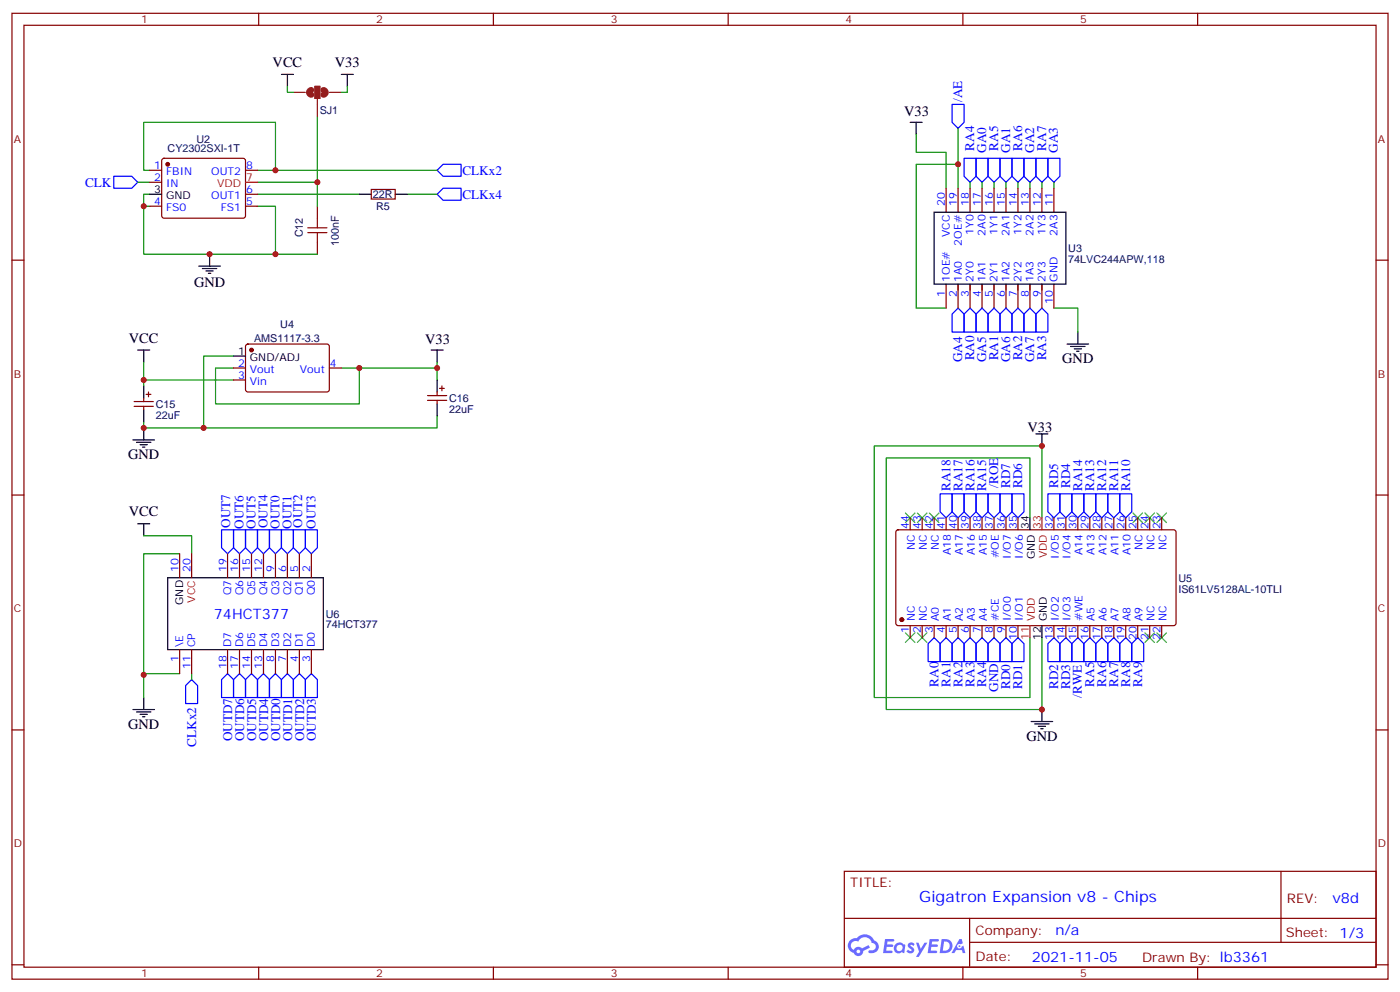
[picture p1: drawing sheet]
<svg xmlns="http://www.w3.org/2000/svg" width="412mm" height="292mm" viewBox="0 0 412 292" stroke-linecap="round" stroke-linejoin="round" font-family="sans-serif">
<g fill="none" stroke="#870000" stroke-width=".35">
<path d="M3.5 3.9h405.4v284.4h-405.4zM7.1 7.4h398.2v277.3h-398.2zM76.2 3.9v3.5M145.3 3.9v3.5M214.5 3.9v3.5M283.6 3.9v3.5M352.8 3.9v3.5M3.5 76.6h3.6M405.3 76.6h3.6M3.5 145.7h3.6M405.3 145.7h3.6M3.5 214.9h3.6"/>
<path d="M405.3 214.9h3.6M248.7 256.5h156.6v28.2h-156.6zM377.3 256.5v20.9M248.7 270.4h156.5M285.6 277.4h119.6M285.6 270.4v14.1M3.5 284h3.6M76.2 284.7v3.6M145.3 284.7v3.6M214.5 284.7v3.6M283.6 284.7v3.6M352.8 284.7v3.6"/>
<path d="M405.3 284h3.6"/>
</g>
<g fill="#5487ff">
<path d="M267.7 277.7a1.22 1.22 0 0 1 1.7 .2l-.4 .6a.47 .47 0 0 0-.3-.4 .47 .47 0 0 0-.5 .2l.1 .2a1.14 1.14 0 0 1 .8 1.8 1.14 1.14 0 0 1-1.9 0l-.2-.2 .5-.6 .7 .5a.29 .29 0 0 0 .3-.3 .29 .29 0 0 0-.2-.3 1.04 1.04 0 0 1-.6-1.7z"/>
<path d="M260.7 276.4h2.4l.3 .2-.2 .5-1.8 .1-.1 .8h1.5l.3 .4-.3 .4h-1.6l-.2 1.1h1.7l.2 .3-.2 .3-2.6 .1z"/>
<path d="M273.8 276.4h2.4l.3 .2-.1 .5-1.8 .1-.2 .8h1.6l.3 .4-.4 .4h-1.6l-.1 1.1h1.7l.2 .3-.2 .3-2.6 .1z"/>
<path d="M282.6 276.4h.7l.3 1.3-.6 .3a.69 .69 0 0 0-1 .3 .69 .69 0 0 0 .4 .9 .69 .69 0 0 0 .9-.6l.5-.2 .6 2.2h-.8l-.2-.9h-1.8l-.5 .9h-.8z"/>
<path d="M269.8 277.5h.8l.6 1.8 1.1-1.8h.9l-2.6 4.2h-.8l.9-1.5z"/>
<path d="M277.4 276.4l-.6 4.2h1.3a2.11 2.11 0 0 0 2.5-2.1 2.11 2.11 0 0 0-2.5-2.1zM278.1 277.2a1.39 1.39 0 0 1 1.7 1.4 1.39 1.39 0 0 1-1.8 1.3h-.3z"/>
<path d="M263.7 278.1a1.54 1.54 0 0 0-.1 2.1 1.54 1.54 0 0 0 2.2 .1l.6 .3 .3-2.3-.2-.3h-.4a1.49 1.49 0 0 0-2.4 .1zM264 279.1a.94 .94 0 0 1 1.8 0 .94 .94 0 0 1-1.8 0z"/>
<path d="M250.4 276.8a2.18 2.18 0 0 0 1.1 3.7 1.44 1.44 0 0 0 1.6 .9 1.44 1.44 0 0 0 1.2-1.4l2-1-.5-.8-1.9 1a1.47 1.47 0 0 0-2.4 .4 1.39 1.39 0 0 1-.7-1.9 1.39 1.39 0 0 1 2-.5 2.12 2.12 0 0 1 2.2-1.3 2.12 2.12 0 0 1 1.9 1.7 1.14 1.14 0 0 1 1.1 1.4 1.14 1.14 0 0 1-1.7 .7 .43 .43 0 0 0-.5 .4 .43 .43 0 0 0 .4 .5 1.98 1.98 0 0 0 2.5-1.2 1.98 1.98 0 0 0-1.2-2.6 3.1 3.1 0 0 0-5.3-.6l-.9 .1zM252.3 280.1a.55 .55 0 0 1 1.1 0 .55 .55 0 0 1-1.1 0z"/>
<circle cx="282.6" cy="278.5" r=".26"/>
</g>
<g fill="none" stroke="#000" stroke-width=".35">
<path d="M100.5 21.9h3.6M102.3 21.9v3.5M268.1 36h3.5M269.9 36v3.5M44.1 57.2h3.5M58.6 78.4h6.3M59.6 79.1h4.3M60.7 79.8h2.1M61.7 74.8v3.6M61.4 80.5h.7M317.5 97.8v3.5M40.6 103h3.5"/>
<path d="M42.3 103v3.6M127 103h3.5M128.8 103v3.6M314.3 101.3h6.4M315.4 102h4.2M316.4 102.7h2.2M317.1 103.4h.8M39.2 129.5h6.3M40.2 130.2h4.2M41.3 130.9h2.1M42 131.6h.7M42.3 126v3.5"/>
<path d="M305.2 127.7h3.5M306.9 127.7v3.6M40.6 154.2h3.5M42.3 154.2v3.5M39.2 208.9h6.3M40.2 209.6h4.2M41.3 210.3h2.1M42 211h.7M42.3 205.4v3.5M303.7 212.4h6.4M304.8 213.1h4.2M305.9 213.8h2.1"/>
<path d="M306.6 214.5h.7M306.9 208.9v3.5"/>
</g>
<g fill="none" stroke="#008700" stroke-width=".35">
<path d="M93.5 34.3v19.4h-17.7M269.9 39.5v5.3h8.8v10.6M282.2 37.8v17.6M40.6 53.7h3.5M44.1 50.1h-1.8v-14.1h38.8v14.1h-5.3M44.1 57.2h-1.8v3.5h1.8M75.8 57.2h30M81.1 50.1h47.7M119.9 57.2h8.9M282.2 48.4h-12.3v42.3h8.8M285.8 53.7v1.7M289.3 53.7v1.7"/>
<path d="M292.8 53.7v1.7M296.3 53.7v1.7M299.9 53.7v1.7M303.4 53.7v1.7M306.9 53.7v1.7M310.4 53.7v1.7M42.3 60.7v14.1h38.8v-14.1h-5.3M282.2 83.6v1.8M285.8 83.6v1.8M289.3 83.6v1.8M292.8 83.6v1.8M296.3 83.6v1.8"/>
<path d="M299.9 83.6v1.8M303.4 83.6v1.8M306.9 83.6v1.8M310.4 90.7h7.1v7.1M42.3 106.6v5.3h26.5M42.3 111.9v1.7M68.8 104.8h-8.8v21.2M68.8 108.3h-5.3v10.6h42.3v-10.6M100.5 108.3h28.3M128.8 106.6v5.3M128.8 122.4v3.6h-86.5v-1.8M42.3 157.7h14.1v5.3"/>
<path d="M303.4 152.4v-17.6h-42.3v74.1h45.8v-21.2M306.9 152.4v-21.1h-49.4v74.1h45.9v-17.7M52.9 163h-10.6v35.6M52.9 198.3h-10.6v7.1M56.4 198.3v1.8"/>
</g>
<g fill="none" stroke="#00f" stroke-width=".35">
<path d="M280.5 30.7h3.5v5.3l-1.8 1.8-1.7-1.8zM33.5 51.9h5.3l1.8 1.8-1.8 1.7h-5.3zM128.8 50.1l1.7-1.7h5.3v3.5h-5.3zM128.8 57.2l1.7-1.8h5.3v3.5h-5.3zM284 46.6h3.5v5.3l-1.7 1.8-1.8-1.8zM287.5 46.6h3.5v5.3l-1.7 1.8-1.8-1.8zM291 46.6h3.6v5.3l-1.8 1.8-1.8-1.8zM294.6 46.6h3.5v5.3l-1.8 1.8-1.7-1.8zM298.1 46.6h3.5v5.3l-1.7 1.8-1.8-1.8zM301.6 46.6h3.6v5.3l-1.8 1.8-1.8-1.8zM305.2 46.6h3.5v5.3l-1.8 1.8-1.7-1.8zM308.7 46.6h3.5v5.3l-1.8 1.8-1.7-1.8z"/>
<path d="M282.2 90.7l1.8 1.8v5.3h-3.5v-5.3zM285.8 90.7l1.7 1.8v5.3h-3.5v-5.3zM287.5 92.5l1.8-1.8 1.7 1.8v5.3h-3.5zM292.8 90.7l1.8 1.8v5.3h-3.6v-5.3zM294.6 92.5l1.7-1.8 1.8 1.8v5.3h-3.5zM299.9 90.7l1.7 1.8v5.3h-3.5v-5.3zM303.4 90.7l1.8 1.8v5.3h-3.6v-5.3zM306.9 90.7l1.8 1.8v5.3h-3.5v-5.3zM65.3 156h3.5v5.3l-1.8 1.7-1.7-1.7zM68.8 156h3.5v5.3l-1.7 1.7-1.8-1.7zM72.3 156h3.5v5.3l-1.7 1.7-1.8-1.7zM75.8 156h3.6v5.3l-1.8 1.7-1.8-1.7z"/>
<path d="M79.4 156h3.5v5.3l-1.8 1.7-1.7-1.7zM82.9 156h3.5v5.3l-1.7 1.7-1.8-1.7zM86.4 156h3.6v5.3l-1.8 1.7-1.8-1.7zM90 156h3.5v5.3l-1.8 1.7-1.7-1.7zM276.9 145.4h3.6v5.3l-1.8 1.7-1.8-1.7zM280.5 145.4h3.5v5.3l-1.8 1.7-1.7-1.7zM284 145.4h3.5v5.3l-1.7 1.7-1.8-1.7zM287.5 145.4h3.5v5.3l-1.7 1.7-1.8-1.7zM291 145.4h3.6v5.3l-1.8 1.7-1.8-1.7zM294.6 145.4h3.5v5.3l-1.8 1.7-1.7-1.7zM298.1 145.4h3.5v5.3l-1.7 1.7-1.8-1.7zM308.7 145.4h3.5v5.3l-1.8 1.7-1.7-1.7z"/>
<path d="M312.2 145.4h3.5v5.3l-1.7 1.7-1.8-1.7zM315.7 145.4h3.6v5.3l-1.8 1.7-1.8-1.7zM319.3 145.4h3.5v5.3l-1.8 1.7-1.7-1.7zM322.8 145.4h3.5v5.3l-1.7 1.7-1.8-1.7zM326.3 145.4h3.5v5.3l-1.7 1.7-1.8-1.7zM329.8 145.4h3.6v5.3l-1.8 1.7-1.8-1.7zM67 198.3l1.8 1.8v5.3h-3.5v-5.3zM70.6 198.3l1.7 1.8v5.3h-3.5v-5.3zM74.1 198.3l1.7 1.8v5.3h-3.5v-5.3zM77.6 198.3l1.8 1.8v5.3h-3.6v-5.3zM81.1 198.3l1.8 1.8v5.3h-3.5v-5.3zM84.7 198.3l1.7 1.8v5.3h-3.5v-5.3z"/>
<path d="M88.2 198.3l1.8 1.8v5.3h-3.6v-5.3zM91.7 198.3l1.8 1.8v5.3h-3.5v-5.3zM275.2 187.7l1.7 1.8v5.3h-3.5v-5.3zM278.7 187.7l1.8 1.8v5.3h-3.6v-5.3zM282.2 187.7l1.8 1.8v5.3h-3.5v-5.3zM285.8 187.7l1.7 1.8v5.3h-3.5v-5.3zM287.5 189.5l1.8-1.8 1.7 1.8v5.3h-3.5zM292.8 187.7l1.8 1.8v5.3h-3.6v-5.3zM294.6 189.5l1.7-1.8 1.8 1.8v5.3h-3.5zM299.9 187.7l1.7 1.8v5.3h-3.5v-5.3zM310.4 187.7l1.8 1.8v5.3h-3.5v-5.3zM314 187.7l1.7 1.8v5.3h-3.5v-5.3z"/>
<path d="M317.5 187.7l1.8 1.8v5.3h-3.6v-5.3zM319.3 189.5l1.7-1.8 1.8 1.8v5.3h-3.5zM324.6 187.7l1.7 1.8v5.3h-3.5v-5.3zM328.1 187.7l1.7 1.8v5.3h-3.5v-5.3zM331.6 187.7l1.8 1.8v5.3h-3.6v-5.3zM333.4 189.5l1.7-1.8 1.8 1.8v5.3h-3.5zM56.4 200.1l1.8 1.7v5.3h-3.5v-5.3z"/>
</g>
<g fill="none" stroke="#3c3" stroke-width=".35">
<path d="M266.7 151l2.8 2.8M269.5 151l-2.8 2.8M270.2 151l2.8 2.8M273 151l-2.8 2.8M273.8 151l2.8 2.8M276.6 151l-2.8 2.8M333.7 151l2.8 2.8M336.5 151l-2.8 2.8M337.3 151l2.8 2.8M340.1 151l-2.8 2.8M340.8 151l2.8 2.8M343.6 151l-2.8 2.8"/>
<path d="M266.7 186.3l2.8 2.8M269.5 186.3l-2.8 2.8M270.2 186.3l2.8 2.8M273 186.3l-2.8 2.8M337.3 186.3l2.8 2.8M340.1 186.3l-2.8 2.8M340.8 186.3l2.8 2.8M343.6 186.3l-2.8 2.8"/>
</g>
<path d="M44.1 50.1h3.5M44.1 53.7h3.5M47.9 46.8l.4-.2h23.3l.5 .2 .2 .5v16.5l-.7 .4h-23.5l-.5-.7v-16.2zM72.3 50.1h3.5M72.3 57.2h3.5M44.1 60.7h3.5M72.3 60.7h3.5" fill="none" stroke="#870000" stroke-width=".35"/>
<circle cx="49.4" cy="48.4" r=".53" fill="#870000" stroke="#870000" stroke-width=".35"/>
<path d="M72.3 53.7h3.5" fill="none" stroke="#f00" stroke-width=".35"/>
<path d="M49.4 170.1h45.8v21.1h-45.8z" fill="#fff" stroke="#000" stroke-width=".35"/>
<g fill="none" stroke="#870000" stroke-width=".35">
<path d="M109.4 55.8h7v2.8h-7zM278.7 55.4v7.1M282.2 55.4v7.1M285.8 55.4v7.1M289.3 55.4v7.1M292.8 55.4v7.1M296.3 55.4v7.1M299.9 55.4v7.1M303.4 55.4v7.1M306.9 55.4v7.1M310.4 55.4v7.1M93.5 60.7v3.5"/>
<path d="M93.5 71.3v3.5M278.7 83.6v7.1M282.2 83.6v7.1M285.8 83.6v7.1M289.3 83.6v7.1M292.8 83.6v7.1M296.3 83.6v7.1M299.9 83.6v7.1M303.4 83.6v7.1M306.9 83.6v7.1M310.4 83.6v7.1M39.5 118.2h5.7"/>
<path d="M39.5 119.6h5.7M42.3 117.2v1M42.3 119.6v1.1M43 116.1h1.4M43.7 115.4v1.4M68.8 108.3h3.5M68.8 111.9h3.5M72.6 101.5l.4-.2h23.6l.4 .7-.1 13-.6 .4-23.5-.1-.5-.6v-12.7zM97 108.3h3.5M125.9 116.5h5.7M125.9 117.9h5.7M128.8 115.4v1.1"/>
<path d="M128.8 117.9v1M129.5 114.3h1.4M130.2 113.6v1.4M264.1 156.2l.5-.2h81.4l.4 .7v27.1l-.7 .4-81.4-.1-.4-.6v-26.8zM268.1 152.4v3.6M271.6 152.4v3.6M275.2 152.4v3.6M278.7 152.4v3.6M282.2 152.4v3.6M285.8 152.4v3.6M289.3 152.4v3.6M292.8 152.4v3.6"/>
<path d="M296.3 152.4v3.6M299.9 152.4v3.6M310.4 152.4v3.6M314 152.4v3.6M317.5 152.4v3.6M321 152.4v3.6M324.6 152.4v3.6M328.1 152.4v3.6M331.6 152.4v3.6M335.1 152.4v3.6M338.7 152.4v3.6M342.2 152.4v3.6"/>
<path d="M52.9 163v7.1M56.4 163v7.1M67 163v7.1M70.6 163v7.1M74.1 163v7.1M77.6 163v7.1M81.1 163v7.1M84.7 163v7.1M88.2 163v7.1M91.7 163v7.1M52.9 191.2v7.1M56.4 191.2v7.1"/>
<path d="M67 191.2v7.1M70.6 191.2v7.1M74.1 191.2v7.1M77.6 191.2v7.1M81.1 191.2v7.1M84.7 191.2v7.1M88.2 191.2v7.1M91.7 191.2v7.1M268.1 184.2v3.5M271.6 184.2v3.5M275.2 184.2v3.5M278.7 184.2v3.5"/>
<path d="M282.2 184.2v3.5M285.8 184.2v3.5M289.3 184.2v3.5M292.8 184.2v3.5M296.3 184.2v3.5M299.9 184.2v3.5M310.4 184.2v3.5M314 184.2v3.5M317.5 184.2v3.5M321 184.2v3.5M324.6 184.2v3.5M328.1 184.2v3.5"/>
<path d="M331.6 184.2v3.5M335.1 184.2v3.5M338.7 184.2v3.5M342.2 184.2v3.5"/>
</g>
<path d="M82.9 21.9h3.5M84.7 21.9v3.5M105.8 57.2h3.6M116.4 57.2h3.5M275.2 62.5h38.8v21.1h-38.8zM42.3 113.6v3.6M68.8 104.8h3.5M128.8 111.9v3.5M128.8 118.9v3.5M42.3 120.7v3.5M303.4 152.4v3.6M306.9 184.2v3.5" fill="none" stroke="#000" stroke-width=".35"/>
<g fill="#870000" stroke="#870000" stroke-width=".35">
<circle cx="265.6" cy="182.4" r=".53"/>
<circle cx="74.1" cy="103" r=".53"/>
</g>
<path d="M306.9 152.4v3.6M303.4 184.2v3.5" fill="none" stroke="#f00" stroke-width=".35"/>
<path d="M90.7 67.1h5.6M90.7 68.5h5.6M93.5 64.2v2.9M93.5 68.5v2.8" fill="none" stroke="#a10000" stroke-width=".35"/>
<path d="M84.7 25.4v1.8h1.7M102.3 25.4v1.8h-1.8M93.5 53.7v7M81.1 74.8h12.4" fill="none" stroke="#008700" stroke-width=".35"/>
<path d="M91.7 26.5a.71 .71 0 0 0-.7 .7 .71 .71 0 0 0 .7 .7M95.2 26.5a.71 .71 0 0 1 .8 .7 .71 .71 0 0 1-.8 .7" fill="none" stroke="#8c2424" stroke-width="1.8"/>
<path d="M86.4 27.2h3.6M92.8 25.4h1.4v3.6h-1.4zM93.5 29v5.3M97 27.2h3.5" fill="none" stroke="#8c2424" stroke-width=".35"/>
<path d="M92.8 25.4h1.4v3.6h-1.4z" fill="#8c2424" stroke="#8c2424" stroke-width=".35"/>
<g fill="#c00">
<circle cx="42.3" cy="60.7" r=".88"/>
<circle cx="306.9" cy="131.3" r=".88"/>
<circle cx="306.9" cy="208.9" r=".88"/>
<circle cx="282.2" cy="48.4" r=".88"/>
<circle cx="42.3" cy="198.6" r=".88"/>
<circle cx="60" cy="126" r=".88"/>
<circle cx="105.8" cy="108.3" r=".88"/>
<circle cx="42.3" cy="126" r=".88"/>
<circle cx="42.3" cy="111.9" r=".88"/>
<circle cx="128.8" cy="108.3" r=".88"/>
<circle cx="81.1" cy="50.1" r=".88"/>
<circle cx="61.7" cy="74.8" r=".88"/>
<circle cx="81.1" cy="74.8" r=".88"/>
<circle cx="93.5" cy="53.7" r=".88"/>
</g>
<text font-size="4.6" fill="#00f" x="270.8" y="265.5">Gigatron Expansion v8 - Chips</text>
<g font-size="4.2">
<text x="80.3" y="19.8">VCC</text>
<text x="98.7" y="19.8">V33</text>
<text x="266.3" y="34.3">V33</text>
<text x="57.1" y="84.4">GND</text>
<text x="38" y="101">VCC</text>
<text x="125.2" y="101.3">V33</text>
<text x="312.9" y="106.9">GND</text>
<text x="302.7" y="127">V33</text>
<text x="37.7" y="135.1">GND</text>
<text x="38" y="152">VCC</text>
<text x="37.7" y="214.5">GND</text>
<text x="302.3" y="218.1">GND</text>
</g>
<g font-size="4.2" fill="#00f">
<text x="63" y="182.4">74HCT377</text>
<text x="392.5" y="265.8">v8d</text>
<text x="310.9" y="275.3">n/a</text>
<text x="304" y="283.1">2021-11-05</text>
</g>
<g font-size="3.9" fill="#00f">
<text x="283.4" y="30" transform="rotate(-90 283.4 30)">/AE</text>
<text x="287" y="44.4" transform="rotate(-90 287 44.4)">RA4</text>
<text x="290.5" y="45" transform="rotate(-90 290.5 45)">GA0</text>
<text x="294" y="44.4" transform="rotate(-90 294 44.4)">RA5</text>
<text x="297.5" y="45" transform="rotate(-90 297.5 45)">GA1</text>
<text x="301.1" y="44.4" transform="rotate(-90 301.1 44.4)">RA6</text>
<text x="304.6" y="45" transform="rotate(-90 304.6 45)">GA2</text>
<text x="308.1" y="44.4" transform="rotate(-90 308.1 44.4)">RA7</text>
<text x="311.7" y="45" transform="rotate(-90 311.7 45)">GA3</text>
<text x="136.2" y="51.4">CLKx2</text>
<text x="25.1" y="54.9">CLK</text>
<text x="136.2" y="58.4">CLKx4</text>
<text x="283.4" y="106.7" transform="rotate(-90 283.4 106.7)">GA4</text>
<text x="287" y="106.1" transform="rotate(-90 287 106.1)">RA0</text>
<text x="290.5" y="106.7" transform="rotate(-90 290.5 106.7)">GA5</text>
<text x="294" y="106.1" transform="rotate(-90 294 106.1)">RA1</text>
<text x="297.5" y="106.7" transform="rotate(-90 297.5 106.7)">GA6</text>
<text x="301.1" y="106.1" transform="rotate(-90 301.1 106.1)">RA2</text>
<text x="304.6" y="106.7" transform="rotate(-90 304.6 106.7)">GA7</text>
<text x="308.1" y="106.1" transform="rotate(-90 308.1 106.1)">RA3</text>
<text x="294.1" y="143.6" transform="rotate(-90 294.1 143.6)">/ROE</text>
<text x="297.6" y="143.6" transform="rotate(-90 297.6 143.6)">RD7</text>
<text x="301.1" y="143.6" transform="rotate(-90 301.1 143.6)">RD6</text>
<text x="311.7" y="143.6" transform="rotate(-90 311.7 143.6)">RD5</text>
<text x="315.2" y="143.6" transform="rotate(-90 315.2 143.6)">RD4</text>
<text x="280" y="144.6" transform="rotate(-90 280 144.6)">RA18</text>
<text x="283.5" y="144.6" transform="rotate(-90 283.5 144.6)">RA17</text>
<text x="287" y="144.6" transform="rotate(-90 287 144.6)">RA16</text>
<text x="290.5" y="144.6" transform="rotate(-90 290.5 144.6)">RA15</text>
<text x="318.8" y="144.6" transform="rotate(-90 318.8 144.6)">RA14</text>
<text x="322.3" y="144.6" transform="rotate(-90 322.3 144.6)">RA13</text>
<text x="325.8" y="144.6" transform="rotate(-90 325.8 144.6)">RA12</text>
<text x="329.3" y="144.6" transform="rotate(-90 329.3 144.6)">RA11</text>
<text x="332.9" y="144.6" transform="rotate(-90 332.9 144.6)">RA10</text>
<text x="67.8" y="155.4" transform="rotate(-90 67.8 155.4)">OUT7</text>
<text x="71.8" y="155.7" transform="rotate(-90 71.8 155.7)">OUT6</text>
<text x="75.3" y="155.7" transform="rotate(-90 75.3 155.7)">OUT5</text>
<text x="78.8" y="155.5" transform="rotate(-90 78.8 155.5)">OUT4</text>
<text x="82.3" y="155.7" transform="rotate(-90 82.3 155.7)">OUT0</text>
<text x="85.9" y="155.7" transform="rotate(-90 85.9 155.7)">OUT1</text>
<text x="89" y="155.4" transform="rotate(-90 89 155.4)">OUT2</text>
<text x="92.9" y="155.7" transform="rotate(-90 92.9 155.7)">OUT3</text>
<text x="276.4" y="202.2" transform="rotate(-90 276.4 202.2)">RA0</text>
<text x="280" y="202.2" transform="rotate(-90 280 202.2)">RA1</text>
<text x="283.5" y="202.2" transform="rotate(-90 283.5 202.2)">RA2</text>
<text x="287" y="202.2" transform="rotate(-90 287 202.2)">RA3</text>
<text x="290.5" y="202.2" transform="rotate(-90 290.5 202.2)">RA4</text>
<text x="294" y="203.6" transform="rotate(-90 294 203.6)">GND</text>
<text x="297.6" y="202.8" transform="rotate(-90 297.6 202.8)">RD0</text>
<text x="301.1" y="202.8" transform="rotate(-90 301.1 202.8)">RD1</text>
<text x="311.7" y="202.8" transform="rotate(-90 311.7 202.8)">RD2</text>
<text x="315.2" y="202.8" transform="rotate(-90 315.2 202.8)">RD3</text>
<text x="322.3" y="202.2" transform="rotate(-90 322.3 202.2)">RA5</text>
<text x="325.8" y="202.2" transform="rotate(-90 325.8 202.2)">RA6</text>
<text x="329.3" y="202.2" transform="rotate(-90 329.3 202.2)">RA7</text>
<text x="332.9" y="202.2" transform="rotate(-90 332.9 202.2)">RA8</text>
<text x="336.4" y="202.2" transform="rotate(-90 336.4 202.2)">RA9</text>
<text x="318.7" y="205.4" transform="rotate(-90 318.7 205.4)">/RWE</text>
<text x="57.7" y="219.8" transform="rotate(-90 57.7 219.8)">CLKx2</text>
<text x="68.4" y="218.2" transform="rotate(-90 68.4 218.2)">OUTD7</text>
<text x="71.9" y="218.2" transform="rotate(-90 71.9 218.2)">OUTD6</text>
<text x="75.5" y="218.2" transform="rotate(-90 75.5 218.2)">OUTD5</text>
<text x="79" y="218.2" transform="rotate(-90 79 218.2)">OUTD4</text>
<text x="82.5" y="218.2" transform="rotate(-90 82.5 218.2)">OUTD0</text>
<text x="86" y="218.2" transform="rotate(-90 86 218.2)">OUTD1</text>
<text x="89.6" y="218.2" transform="rotate(-90 89.6 218.2)">OUTD2</text>
<text x="93" y="218.2" transform="rotate(-90 93 218.2)">OUTD3</text>
</g>
<g font-size="3.9" fill="#800">
<text x="250.5" y="261.1">TITLE:</text>
<text x="379.1" y="265.8">REV:</text>
<text x="287.4" y="275.3">Company:</text>
<text x="378.7" y="275.9">Sheet: 1/3</text>
<text x="287.4" y="283">Date:</text>
<text x="336.4" y="283.1">Drawn By: lb3361</text>
</g>
<g font-size="3.2" fill="#800">
<text x="41.6" y="6.9">1</text>
<text x="110.8" y="6.9">2</text>
<text x="179.9" y="6.9">3</text>
<text x="249.1" y="6.9">4</text>
<text x="318.2" y="6.9">5</text>
<text x="4.1" y="42">A</text>
<text x="405.9" y="42">A</text>
<text x="4.1" y="111.2">B</text>
<text x="405.9" y="111.2">B</text>
<text x="4.1" y="180.3">C</text>
<text x="405.9" y="180.3">C</text>
<text x="4.1" y="249.4">D</text>
<text x="405.9" y="249.4">D</text>
<text x="41.6" y="287.7">1</text>
<text x="110.8" y="287.7">2</text>
<text x="179.9" y="287.7">3</text>
<text x="249.1" y="287.7">4</text>
<text x="318.2" y="287.7">5</text>
</g>
<g font-size="3.2" fill="#000080">
<text x="94.2" y="33.5">SJ1</text>
<text x="49.4" y="44.8">CY2302SXI-1T</text>
<text x="57.9" y="42.1">U2</text>
<text x="109.9" y="58.3">22R</text>
<text x="110.8" y="61.8">R5</text>
<text x="89.2" y="69.9" transform="rotate(-90 89.2 69.9)">C12</text>
<text x="99.8" y="72.4" transform="rotate(-90 99.8 72.4)">100nF</text>
<text x="314.7" y="77.4">74LVC244APW,118</text>
<text x="314.7" y="74.2">U3</text>
<text x="74.8" y="100.6">AMS1117-3.3</text>
<text x="82.6" y="96.5">U4</text>
<text x="132.3" y="118.3">C16</text>
<text x="45.9" y="123.3">22uF</text>
<text x="45.9" y="120.1">C15</text>
<text x="132.3" y="121.6">22uF</text>
<text x="347.1" y="171.2">U5</text>
<text x="347.1" y="174.5">IS61LV5128AL-10TLI</text>
<text x="96" y="185">74HCT377</text>
<text x="96" y="181.8">U6</text>
</g>
<g font-size="3.2" fill="#00f">
<text x="45.4" y="49.8">1</text>
<text x="45.4" y="53.3">2</text>
<text x="48.9" y="51.5">FBIN</text>
<text x="62.2" y="51.5">OUT2</text>
<text x="72.5" y="49.8">8</text>
<text x="48.9" y="55.1">IN</text>
<text x="62.2" y="58.6">OUT1</text>
<text x="72.5" y="56.8">6</text>
<text x="45.4" y="60.4">4</text>
<text x="48.9" y="62.1">FS0</text>
<text x="65" y="62.1">FS1</text>
<text x="72.5" y="60.4">5</text>
<text x="278.3" y="60.7" transform="rotate(-90 278.3 60.7)">20</text>
<text x="281.9" y="60.7" transform="rotate(-90 281.9 60.7)">19</text>
<text x="285.4" y="60.7" transform="rotate(-90 285.4 60.7)">18</text>
<text x="288.9" y="60.7" transform="rotate(-90 288.9 60.7)">17</text>
<text x="292.5" y="60.7" transform="rotate(-90 292.5 60.7)">16</text>
<text x="296" y="60.7" transform="rotate(-90 296 60.7)">15</text>
<text x="299.5" y="60.7" transform="rotate(-90 299.5 60.7)">14</text>
<text x="303" y="60.7" transform="rotate(-90 303 60.7)">13</text>
<text x="306.6" y="60.7" transform="rotate(-90 306.6 60.7)">12</text>
<text x="310.1" y="60.7" transform="rotate(-90 310.1 60.7)">11</text>
<text x="279.8" y="69.8" transform="rotate(-90 279.8 69.8)">VCC</text>
<text x="286.8" y="69.2" transform="rotate(-90 286.8 69.2)">1Y0</text>
<text x="290.3" y="69.4" transform="rotate(-90 290.3 69.4)">2A0</text>
<text x="293.9" y="69.2" transform="rotate(-90 293.9 69.2)">1Y1</text>
<text x="297.4" y="69.4" transform="rotate(-90 297.4 69.4)">2A1</text>
<text x="300.9" y="69.2" transform="rotate(-90 300.9 69.2)">1Y2</text>
<text x="304.4" y="69.4" transform="rotate(-90 304.4 69.4)">2A2</text>
<text x="308" y="69.2" transform="rotate(-90 308 69.2)">1Y3</text>
<text x="311.5" y="69.4" transform="rotate(-90 311.5 69.4)">2A3</text>
<text x="283.3" y="72.3" transform="rotate(-90 283.3 72.3)">2OE#</text>
<text x="279.8" y="82.9" transform="rotate(-90 279.8 82.9)">1OE#</text>
<text x="283.3" y="82.9" transform="rotate(-90 283.3 82.9)">1A0</text>
<text x="286.8" y="82.9" transform="rotate(-90 286.8 82.9)">2Y0</text>
<text x="290.3" y="82.9" transform="rotate(-90 290.3 82.9)">1A1</text>
<text x="293.9" y="82.9" transform="rotate(-90 293.9 82.9)">2Y1</text>
<text x="297.4" y="82.9" transform="rotate(-90 297.4 82.9)">1A2</text>
<text x="300.9" y="82.9" transform="rotate(-90 300.9 82.9)">2Y2</text>
<text x="304.4" y="82.9" transform="rotate(-90 304.4 82.9)">1A3</text>
<text x="308" y="82.9" transform="rotate(-90 308 82.9)">2Y3</text>
<text x="311.5" y="82.9" transform="rotate(-90 311.5 82.9)">GND</text>
<text x="278.3" y="87.4" transform="rotate(-90 278.3 87.4)">1</text>
<text x="281.9" y="87.4" transform="rotate(-90 281.9 87.4)">2</text>
<text x="285.4" y="87.4" transform="rotate(-90 285.4 87.4)">3</text>
<text x="288.9" y="87.4" transform="rotate(-90 288.9 87.4)">4</text>
<text x="292.5" y="87.4" transform="rotate(-90 292.5 87.4)">5</text>
<text x="296" y="87.4" transform="rotate(-90 296 87.4)">6</text>
<text x="299.5" y="87.4" transform="rotate(-90 299.5 87.4)">7</text>
<text x="303" y="87.4" transform="rotate(-90 303 87.4)">8</text>
<text x="306.6" y="87.4" transform="rotate(-90 306.6 87.4)">9</text>
<text x="310.1" y="89.4" transform="rotate(-90 310.1 89.4)">10</text>
<text x="70.1" y="108">2</text>
<text x="97.2" y="108">4</text>
<text x="70.1" y="111.5">3</text>
<text x="73.6" y="109.7">Vout</text>
<text x="73.6" y="113.3">Vin</text>
<text x="88.4" y="109.7">Vout</text>
<text x="267.8" y="155.8" transform="rotate(-90 267.8 155.8)">44</text>
<text x="271.3" y="155.8" transform="rotate(-90 271.3 155.8)">43</text>
<text x="274.8" y="155.8" transform="rotate(-90 274.8 155.8)">42</text>
<text x="278.3" y="155.8" transform="rotate(-90 278.3 155.8)">41</text>
<text x="281.9" y="155.8" transform="rotate(-90 281.9 155.8)">40</text>
<text x="285.4" y="155.8" transform="rotate(-90 285.4 155.8)">39</text>
<text x="288.9" y="155.8" transform="rotate(-90 288.9 155.8)">38</text>
<text x="292.5" y="155.8" transform="rotate(-90 292.5 155.8)">37</text>
<text x="296" y="155.8" transform="rotate(-90 296 155.8)">36</text>
<text x="299.5" y="155.8" transform="rotate(-90 299.5 155.8)">35</text>
<text x="310.1" y="155.8" transform="rotate(-90 310.1 155.8)">32</text>
<text x="313.6" y="155.8" transform="rotate(-90 313.6 155.8)">31</text>
<text x="317.1" y="155.8" transform="rotate(-90 317.1 155.8)">30</text>
<text x="320.7" y="155.8" transform="rotate(-90 320.7 155.8)">29</text>
<text x="324.2" y="155.8" transform="rotate(-90 324.2 155.8)">28</text>
<text x="327.7" y="155.8" transform="rotate(-90 327.7 155.8)">27</text>
<text x="331.3" y="155.8" transform="rotate(-90 331.3 155.8)">26</text>
<text x="334.8" y="155.8" transform="rotate(-90 334.8 155.8)">25</text>
<text x="338.3" y="155.8" transform="rotate(-90 338.3 155.8)">24</text>
<text x="341.8" y="155.8" transform="rotate(-90 341.8 155.8)">23</text>
<text x="269.5" y="161.9" transform="rotate(-90 269.5 161.9)">NC</text>
<text x="273" y="161.9" transform="rotate(-90 273 161.9)">NC</text>
<text x="276.6" y="161.9" transform="rotate(-90 276.6 161.9)">NC</text>
<text x="336.5" y="161.9" transform="rotate(-90 336.5 161.9)">NC</text>
<text x="340.1" y="161.9" transform="rotate(-90 340.1 161.9)">NC</text>
<text x="343.6" y="161.9" transform="rotate(-90 343.6 161.9)">NC</text>
<text x="280.1" y="163.5" transform="rotate(-90 280.1 163.5)">A18</text>
<text x="283.6" y="163.5" transform="rotate(-90 283.6 163.5)">A17</text>
<text x="287.2" y="163.5" transform="rotate(-90 287.2 163.5)">A16</text>
<text x="290.7" y="163.5" transform="rotate(-90 290.7 163.5)">A15</text>
<text x="294.2" y="164.4" transform="rotate(-90 294.2 164.4)">#OE</text>
<text x="297.7" y="164.6" transform="rotate(-90 297.7 164.6)">I/O7</text>
<text x="301.3" y="164.6" transform="rotate(-90 301.3 164.6)">I/O6</text>
<text x="311.9" y="164.6" transform="rotate(-90 311.9 164.6)">I/O5</text>
<text x="315.4" y="164.6" transform="rotate(-90 315.4 164.6)">I/O4</text>
<text x="318.9" y="163.5" transform="rotate(-90 318.9 163.5)">A14</text>
<text x="322.4" y="163.5" transform="rotate(-90 322.4 163.5)">A13</text>
<text x="326" y="163.5" transform="rotate(-90 326 163.5)">A12</text>
<text x="329.5" y="163.5" transform="rotate(-90 329.5 163.5)">A11</text>
<text x="333" y="163.5" transform="rotate(-90 333 163.5)">A10</text>
<text x="52.6" y="168.3" transform="rotate(-90 52.6 168.3)">10</text>
<text x="56.1" y="168.3" transform="rotate(-90 56.1 168.3)">20</text>
<text x="66.7" y="168.3" transform="rotate(-90 66.7 168.3)">19</text>
<text x="70.2" y="168.3" transform="rotate(-90 70.2 168.3)">16</text>
<text x="73.7" y="168.3" transform="rotate(-90 73.7 168.3)">15</text>
<text x="77.3" y="168.3" transform="rotate(-90 77.3 168.3)">12</text>
<text x="80.8" y="168.3" transform="rotate(-90 80.8 168.3)">9</text>
<text x="84.3" y="168.3" transform="rotate(-90 84.3 168.3)">6</text>
<text x="87.8" y="168.3" transform="rotate(-90 87.8 168.3)">5</text>
<text x="91.4" y="168.3" transform="rotate(-90 91.4 168.3)">2</text>
<text x="68.1" y="175.3" transform="rotate(-90 68.1 175.3)">Q7</text>
<text x="71.6" y="175.3" transform="rotate(-90 71.6 175.3)">Q6</text>
<text x="75.1" y="175.3" transform="rotate(-90 75.1 175.3)">Q5</text>
<text x="78.7" y="175.3" transform="rotate(-90 78.7 175.3)">Q4</text>
<text x="82.2" y="175.3" transform="rotate(-90 82.2 175.3)">Q3</text>
<text x="85.7" y="175.3" transform="rotate(-90 85.7 175.3)">Q2</text>
<text x="89.3" y="175.3" transform="rotate(-90 89.3 175.3)">Q1</text>
<text x="92.8" y="175.3" transform="rotate(-90 92.8 175.3)">Q0</text>
<text x="269.5" y="182.9" transform="rotate(-90 269.5 182.9)">NC</text>
<text x="273" y="182.9" transform="rotate(-90 273 182.9)">NC</text>
<text x="276.6" y="182.9" transform="rotate(-90 276.6 182.9)">A0</text>
<text x="280.1" y="182.9" transform="rotate(-90 280.1 182.9)">A1</text>
<text x="283.6" y="182.9" transform="rotate(-90 283.6 182.9)">A2</text>
<text x="287.2" y="182.9" transform="rotate(-90 287.2 182.9)">A3</text>
<text x="290.7" y="182.9" transform="rotate(-90 290.7 182.9)">A4</text>
<text x="294.2" y="182.9" transform="rotate(-90 294.2 182.9)">#CE</text>
<text x="297.7" y="182.9" transform="rotate(-90 297.7 182.9)">I/O0</text>
<text x="301.3" y="182.9" transform="rotate(-90 301.3 182.9)">I/O1</text>
<text x="311.9" y="182.9" transform="rotate(-90 311.9 182.9)">I/O2</text>
<text x="315.4" y="182.9" transform="rotate(-90 315.4 182.9)">I/O3</text>
<text x="318.9" y="182.9" transform="rotate(-90 318.9 182.9)">#WE</text>
<text x="322.4" y="182.9" transform="rotate(-90 322.4 182.9)">A5</text>
<text x="326" y="182.9" transform="rotate(-90 326 182.9)">A6</text>
<text x="329.5" y="182.9" transform="rotate(-90 329.5 182.9)">A7</text>
<text x="333" y="182.9" transform="rotate(-90 333 182.9)">A8</text>
<text x="336.5" y="182.9" transform="rotate(-90 336.5 182.9)">A9</text>
<text x="340.1" y="182.9" transform="rotate(-90 340.1 182.9)">NC</text>
<text x="343.6" y="182.9" transform="rotate(-90 343.6 182.9)">NC</text>
<text x="54" y="190.5" transform="rotate(-90 54 190.5)">\E</text>
<text x="57.5" y="190.5" transform="rotate(-90 57.5 190.5)">CP</text>
<text x="68.1" y="190.5" transform="rotate(-90 68.1 190.5)">D7</text>
<text x="71.6" y="190.5" transform="rotate(-90 71.6 190.5)">D6</text>
<text x="75.1" y="190.5" transform="rotate(-90 75.1 190.5)">D5</text>
<text x="78.7" y="190.5" transform="rotate(-90 78.7 190.5)">D4</text>
<text x="82.2" y="190.5" transform="rotate(-90 82.2 190.5)">D3</text>
<text x="85.7" y="190.5" transform="rotate(-90 85.7 190.5)">D2</text>
<text x="89.3" y="190.5" transform="rotate(-90 89.3 190.5)">D1</text>
<text x="92.8" y="190.5" transform="rotate(-90 92.8 190.5)">D0</text>
<text x="267.8" y="186.4" transform="rotate(-90 267.8 186.4)">1</text>
<text x="271.3" y="186.4" transform="rotate(-90 271.3 186.4)">2</text>
<text x="274.8" y="186.4" transform="rotate(-90 274.8 186.4)">3</text>
<text x="278.3" y="186.4" transform="rotate(-90 278.3 186.4)">4</text>
<text x="281.9" y="186.4" transform="rotate(-90 281.9 186.4)">5</text>
<text x="285.4" y="186.4" transform="rotate(-90 285.4 186.4)">6</text>
<text x="288.9" y="186.4" transform="rotate(-90 288.9 186.4)">7</text>
<text x="292.5" y="186.4" transform="rotate(-90 292.5 186.4)">8</text>
<text x="296" y="186.4" transform="rotate(-90 296 186.4)">9</text>
<text x="299.5" y="188.4" transform="rotate(-90 299.5 188.4)">10</text>
<text x="310.1" y="188.4" transform="rotate(-90 310.1 188.4)">13</text>
<text x="313.6" y="188.4" transform="rotate(-90 313.6 188.4)">14</text>
<text x="317.1" y="188.4" transform="rotate(-90 317.1 188.4)">15</text>
<text x="320.7" y="188.4" transform="rotate(-90 320.7 188.4)">16</text>
<text x="324.2" y="188.4" transform="rotate(-90 324.2 188.4)">17</text>
<text x="327.7" y="188.4" transform="rotate(-90 327.7 188.4)">18</text>
<text x="331.3" y="188.4" transform="rotate(-90 331.3 188.4)">19</text>
<text x="334.8" y="188.4" transform="rotate(-90 334.8 188.4)">20</text>
<text x="338.3" y="188.4" transform="rotate(-90 338.3 188.4)">21</text>
<text x="341.8" y="188.4" transform="rotate(-90 341.8 188.4)">22</text>
<text x="52.6" y="195" transform="rotate(-90 52.6 195)">1</text>
<text x="56.1" y="197" transform="rotate(-90 56.1 197)">11</text>
<text x="66.7" y="197" transform="rotate(-90 66.7 197)">18</text>
<text x="70.2" y="197" transform="rotate(-90 70.2 197)">17</text>
<text x="73.7" y="197" transform="rotate(-90 73.7 197)">14</text>
<text x="77.3" y="197" transform="rotate(-90 77.3 197)">13</text>
<text x="80.8" y="195" transform="rotate(-90 80.8 195)">8</text>
<text x="84.3" y="195" transform="rotate(-90 84.3 195)">7</text>
<text x="87.8" y="195" transform="rotate(-90 87.8 195)">4</text>
<text x="91.4" y="195" transform="rotate(-90 91.4 195)">3</text>
</g>
<g font-size="3.2" fill="#f00">
<text x="72.5" y="53.3">7</text>
<text x="64" y="55.1">VDD</text>
<text x="306.6" y="155.8" transform="rotate(-90 306.6 155.8)">33</text>
<text x="308.3" y="164.3" transform="rotate(-90 308.3 164.3)">VDD</text>
<text x="57.5" y="177.4" transform="rotate(-90 57.5 177.4)">VCC</text>
<text x="304.8" y="182.9" transform="rotate(-90 304.8 182.9)">VDD</text>
<text x="303" y="188.4" transform="rotate(-90 303 188.4)">11</text>
</g>
<g font-size="3.2">
<text x="45.4" y="56.8">3</text>
<text x="48.9" y="58.6">GND</text>
<text x="70.1" y="104.5">1</text>
<text x="73.6" y="106.2">GND/ADJ</text>
<text x="303" y="155.8" transform="rotate(-90 303 155.8)">34</text>
<text x="304.8" y="164.5" transform="rotate(-90 304.8 164.5)">GND</text>
<text x="54" y="178.1" transform="rotate(-90 54 178.1)">GND</text>
<text x="308.3" y="182.9" transform="rotate(-90 308.3 182.9)">GND</text>
<text x="306.6" y="188.4" transform="rotate(-90 306.6 188.4)">12</text>
</g>
</svg>
